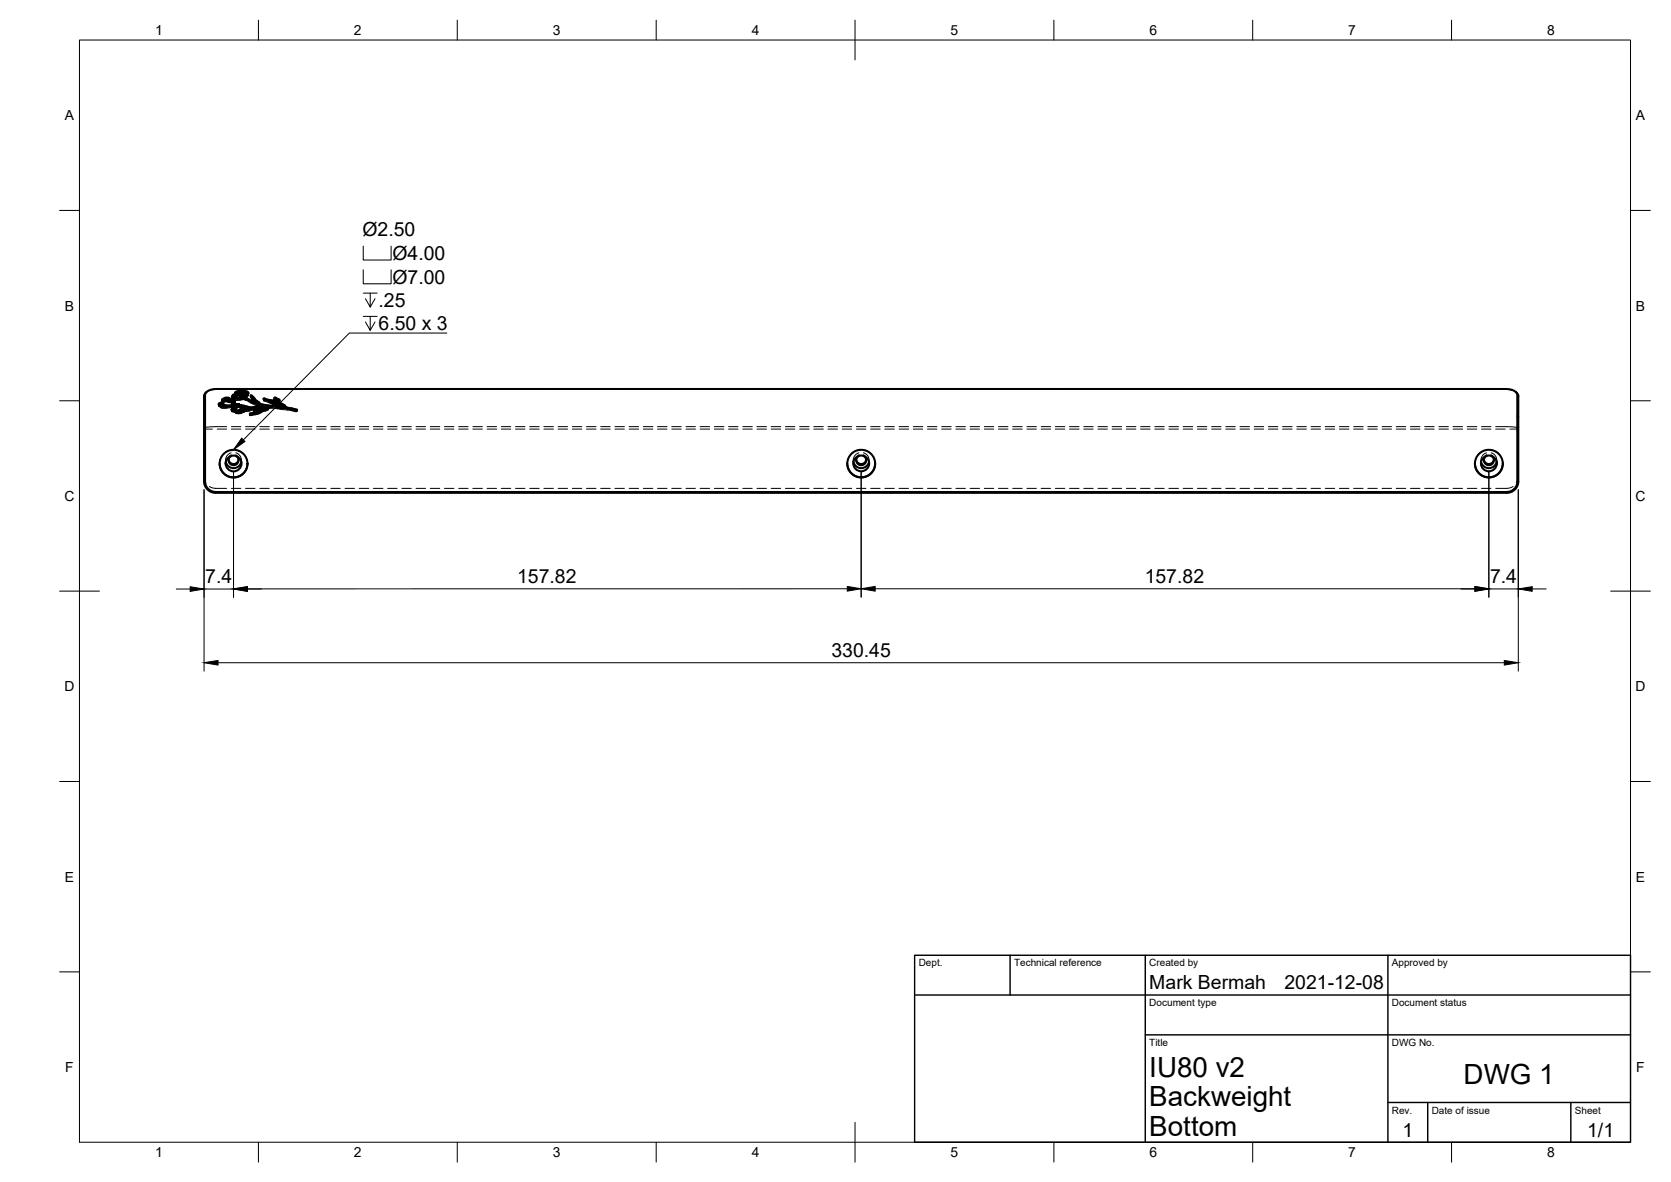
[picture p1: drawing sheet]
<svg xmlns="http://www.w3.org/2000/svg" width="420mm" height="297mm" viewBox="0 0 420 297" stroke-linecap="round" stroke-linejoin="round" font-family="sans-serif">
<!-- layer: Visible -->
<g fill="none" stroke="#000" stroke-width=".51">
<path d="M51.3 99.5h.1M51.9 98.5l-.6 .9v21.6a2.9 2.9 0 0 0 2.9 2.9M58.3 99.7l.2 .3M58.5 99.6v.4M58.5 100l.2 .2 1.6-.1a2.35 2.35 0 0 1 2.3 .5M58.5 99.7l-.1 .2M59 99.2h-.4l-.3 .5M59 99.2v.1M59 100v.2M59.1 99.8l-.1 .2 1.1 .2M59.1 99.7v.1M59.4 98.8l-.1 .1"/>
<path d="M59.4 98.7v.2M59.6 99v.3M60.3 98.4v-.2l-1 .3-.2 .4 .5 .1a.35 .35 0 0 1-.6 .1M60.4 99.3l.7 .5M60.4 99.2h.1M60.6 98.7v.2M60.7 98.1l-.4 .1M60.7 98.2l.2-.1 1.4 .4 .2 .3-.4 .6M60.8 98.6l-.1 .2 .8 .4-.2 .4 .2 .3 2 1M60.8 98.6l.4 .1M61.1 99.8l-.8 .3M61.1 99.8v.2"/>
<path d="M61.2 98.7l.3 .1a.33 .33 0 0 1 .4 .1 .33 .33 0 0 1-.1 .4l-.1 .1M61.3 99.8l-.2 .1M61.3 99.6v.4M61.4 99.3v.1M62.1 99.2l.1 .1M62.1 99v.4M62.1 99.4l-.4 .2M62.2 98.9l-1.3-.4a.28 .28 0 0 0-.4 0 .28 .28 0 0 0-.1 .3l.7 .3a.23 .23 0 0 1 .1 .4 .23 .23 0 0 1-.4-.1l-.3-.2v.1M62.2 98.9v.4M62.3 98.8l-.1 .1M62.3 98.7v.5v-.5l-.3-.2-1.3-.3-1.2 .3a.26 .26 0 0 0 0 .4 .26 .26 0 0 0 .4 0l.3 .2-1 .2a.34 .34 0 0 0-.6 0 .34 .34 0 0 0 .2 .6l.3-.2M62.3 98.9l.1 .1"/>
<path d="M63.1 99.4l2.1 1.8v.3l5.9 .7M63.1 99.4l.9 1.1 .8 .6M381.1 98.5l.7 1M381.8 99.5h.1M381.8 99.5v21.5M55 101.7l.8 .4M55.2 101.6v.2M55.2 116.5a3.5 3.5 0 0 0 3.5 3.5 3.5 3.5 0 0 0 3.5-3.5M55.6 101.2l-.5 .2v.3l-.1-.1 .1-.2M55.7 102l-.1-.1a.26 .26 0 0 1-.3-.3 .26 .26 0 0 1 .4-.1l.2 .3h.6l.4 .3M55.7 102v.1M55.7 102h.1"/>
<path d="M55.7 101.2v.3M55.8 102.1h1M55.8 101.6v.1M55.8 100.8l-.2 .6M55.8 100.8v.2M55.9 100.7v.3M56.1 100.7l-.2 .2M56.1 100.5v.3v-.3l.2 .2M56.1 101.6v.2M56.1 101.6l.2 .1M56.3 101.7l.5 .1M56.3 101.7v.1"/>
<path d="M56.3 100.5l.6-.1 .5 .2M56.5 100.5v.1M56.8 116.1a2 2 0 0 0 1.9 1.6 2 2 0 0 0 2-1.6M56.9 102l-1.1 .1M57.1 100.5v.1M57.1 100.2v.2l.9-.1 .8 .4M57.1 100.6l.8 .1a.43 .43 0 0 1 .5 0 .43 .43 0 0 1 .1 .5M57.1 100.6h-.6l-.5 .3-.3 .3 .4 .4M57.2 100l.1 .1-.2 .2M57.2 100l-1.1 .5M57.3 100.4h.1M57.3 100.1v.3"/>
<path d="M57.4 100.7l1 .2v.5M57.5 115.5a1.26 1.26 0 0 0 1.2 1.1 1.26 1.26 0 0 0 1.3-1.1M57.5 100.2l-.1-.2h-.7a.9 .9 0 0 0-.9 .8M58.1 114.6a1.24 1.24 0 0 0-.3 1.9 1.24 1.24 0 0 0 1.9 0 1.24 1.24 0 0 0-.3-1.9M58.2 101.8v.2M58.3 100.3l-.8-.1v.2M58.3 100.3v.1M58.3 100.3l.5 .2M58.4 101.3v-.3v.3l.4 .3-.3 .3M58.4 101.2l.1 .1M58.5 103.1l-.3-.2 .2-.2 .1 .4 .9 .2v.2M58.5 102.9l.1 .1"/>
<path d="M58.5 101.8h-1.7v.2M58.5 101.2l.3 .2M58.5 101.2v.2M58.6 102.4l.2 .2-.1 .2M58.6 103.1l1.1 .1M58.7 102.7h-.2M58.7 100.6l.1-.1 .3 .2-.2 .7M58.8 101.6v.3M58.8 100.7v.9zM58.8 100.9l.2 .1M58.8 102.6v.2M58.9 101.4l.7 .1"/>
<path d="M58.9 101.4v.4M59 101.8l-2.2 .3M59 101.8h.2l-.7 .4v.2M59 100.1l-.1 .1M59 102.1l-.3 .2M59.2 102.6v.1M59.2 101.9h.2M59.2 101.8v.3M59.2 102.7l-.7 .2M59.3 102.6v.1M59.3 102.6h.1M59.3 102.6l-.1 .1"/>
<path d="M59.4 103.4v.1M59.5 102.3h.1l-.3 .3M59.5 102.3l-.4 .2-.4-.2v.2M59.6 101.5v.3M59.6 101.5h.3M59.8 103.4v.1M59.9 103.1l-.2 .1v.3M59.9 101.9l.1-.4 1.3 .6M60 102h.1M60.1 102l-.6-.2-.4 .4M60.1 102l.8 .5 .3 .4M60.2 103.4l-.3 .2"/>
<path d="M60.2 103.1h.2M60.2 103l-.3 .1M60.3 102.2h.2M60.4 100h-.3M60.4 103.1h.1M60.4 103.1l-.5 .3M60.5 102.2h.1M60.5 101.9v.4v-.2l.9 .6M60.6 102.1h-.1M60.6 102.1h.1M60.6 102.1l.8 .1M61.2 102.8l-.2 .1 .3 .1-.1 .1"/>
<path d="M61.2 102.8h.1M61.2 103.1l-.9 .3M61.4 103.1l-.1 .1M61.4 102.7l.1 .4-.9 .4h-1.2M61.4 102.2l.2 .1M61.5 102.7h.1M61.6 102.4h.3l-.3 .3v.4M61.9 102.4v.5l-.4 .2M61.9 102.8v.1M62 102.6l-.1 .2M62 102.6h-.1M62 102.6l.1-.2 1.1 .1-1.3 .3"/>
<path d="M62.6 102.7v.2M62.6 100.6l.6 .3M62.7 102.9l1.1-.3h.2v.4M62.7 102.9h-.8M63.1 100.9l.6 .2M63.2 102.5v.2M63.4 100.4v-.3l.5 .8M63.4 100.1l.3 1M63.5 100.9v.1M63.7 101l-.2 .1M63.7 101.1l2 .6M63.7 101.1h.1"/>
<path d="M63.9 100.4l.1 .1M64 100.9l.9 .5M64 102.6a.24 .24 0 0 0-.2 .4 .24 .24 0 0 0 .4 0l.6-.2M64.6 103.7l-.8 .2M64.8 103.6l-.1 .1M64.8 101.1l.1 .1M64.9 101.5v-.3v.4M64.9 101.4l.2 .1M65.7 101.7l.3 .1M66 101.8l-2.5 .6-3-.5 1.2 .2-.4-.1M66 101.8v.1M66.1 102.6v.1"/>
<path d="M66.2 102.6l-.2-.1-1.6 .1-.4 .3 .9-.2-.1 .1M66.2 102.5l-.1 .1M66.3 100.3l2.3 .4 1.2 .4M66.4 100.2v.1M66.4 100.1l.2 .1M66.5 100.2h-.2M66.6 100.4l4.3 1.7 .2 .4v-.4M66.8 102.5v.1M66.8 102.5h.2M66.9 102.4l-.1 .1M66.9 102.6l.3-.1v.2M67.1 102.8l-.1-.2h-.8l-2.4 1.1"/>
<path d="M67.1 102.6l-1.3 .4-1 .7M67.2 102.3l-.3 .1M67.3 102.5h.2M67.4 102.6h.1M67.5 102.6l-1.3 .4a7.7 7.7 0 0 1-3.4 1l3.3-1.4M67.5 100.7l3.9 1.4M67.5 100.6l1 .2 1.3 .4M67.7 102l-2-.1-1.5 .4-.2 .1v.2M67.7 102l.2 .1M67.7 102.2l-3.7 .2v.2M67.9 102.1v.1M67.9 102.1h-.2"/>
<path d="M67.9 102v.1M69.2 100.3v.5M69.2 100.4h-.2M69.7 101v-.1l.5 .3M69.7 101l.2 .2M69.7 100.4l-.5-.2 .1 .4 .4 .3M69.7 100.3l.4 .5M69.8 101.2l.9 .3M69.8 101.1v.1M69.8 101.1l.1 .1M69.9 101.2v.1M70 100.7l.2 .1"/>
<path d="M70 100.7h.1M70.1 100.8h.1M70.2 101.1l.6 .3M70.2 101.2v.2M70.3 100.6l-.1-.2-.9-.5-.3 .1a.78 .78 0 0 0 .7 1M70.3 100.6l-.1 .2M70.7 101.5l.6 .4M70.8 101.4v.2M70.8 101.4l.7 .4M71.3 102l.1 .5M71.4 102.2h.1M71.5 101.8l.3 .5 2.9 .7-5.9-.9-1.6 .2"/>
<path d="M71.5 102.2l.2 .3v-.2M71.8 102.2h.1M213 116.5a3.5 3.5 0 0 0 3.5 3.4 3.5 3.5 0 0 0 3.5-3.4M214.6 116.1a2 2 0 0 0 1.9 1.6 2 2 0 0 0 2-1.6M215.3 115.5a1.26 1.26 0 0 0 1.2 1.1 1.26 1.26 0 0 0 1.3-1.1M216.1 114.5a1.24 1.24 0 0 0-.5 1.9 1.24 1.24 0 0 0 1.9 0 1.24 1.24 0 0 0-.5-1.9M370.9 116.5a3.5 3.5 0 0 0 3.5 3.4 3.5 3.5 0 0 0 3.5-3.4M372.4 116.1a2 2 0 0 0 2 1.6 2 2 0 0 0 1.9-1.6M373.1 115.5a1.26 1.26 0 0 0 1.3 1.1 1.26 1.26 0 0 0 1.2-1.1M373.9 114.5a1.24 1.24 0 0 0-.5 1.9 1.24 1.24 0 0 0 1.9 0 1.24 1.24 0 0 0-.5-1.9M54.2 123.6a2.65 2.65 0 0 1-2.6-2.6v-21.8l.3-.6 .6-.5 1.7-.3h324.7l1.7 .3 .6 .5 .3 .6v21.8a2.6 2.6 0 0 1-2.6 2.6h-324.7M381.8 121a2.9 2.9 0 0 1-2.9 2.9h-324.7"/>
<circle cx="58.7" cy="116.5" r="1.99"/>
<circle cx="58.7" cy="116.5" r="3.5"/>
<circle cx="216.6" cy="116.5" r="1.99"/>
<circle cx="216.6" cy="116.5" r="3.5"/>
<circle cx="374.4" cy="116.5" r="1.99"/>
<circle cx="374.4" cy="116.5" r="3.5"/>
</g>
<!-- layer: Hidden -->
<g fill="none" stroke="#000" stroke-width=".25">
<path d="M57 97.9h-3.6l-1 .3-.7 .5M58.2 97.9h2.4M58.4 99.9l-.1 .2v-.4v.6l.2 .1v-.3M59 99.6l-.5 .1M59.1 99.8l-.1 .7h1.1M59.1 99.8v.4M59.1 98.8v.4M59.1 99.7v.5M59.3 98.9l-.2 .4 .5 .2v-.4v.5h-.6v-.3M59.4 98.9v.3M59.9 98.9l-.4 .1a.3 .3 0 0 0 0 .4 .3 .3 0 0 0 .4 0l.3 .1M60 98.4v.5h-.1v-.5"/>
<path d="M60 98.9l.8-.2 1.2 .2 .3 .3M60.1 99.5h.1M60.1 99.5l-.9 .3a.34 .34 0 0 0-.6-.1 .34 .34 0 0 0 .2 .6l.1-.1M60.2 99.1v.4M60.3 98.4v.2l.4-.1M60.3 98.6l-.9 .2M60.3 98.7v.5M60.4 99.3l.1 .3M60.5 99.3l.1 .5 .5 .1M60.6 99.4v.5l-.3-.2v-.5l.1 .4M60.6 99.9l.5 .3M60.6 98.9v.2"/>
<path d="M60.7 98.2v.3l1.6 .4M60.7 98.6l-.1 .6 1 .4-.3 .4 .1 .3 2.1 1.1M61.1 100v.3M61.4 99.4v.3M61.6 99.2v.5M61.6 99.5v.4M61.7 99.9v.1M61.7 97.9h2.4M61.9 98.8v.4l-1.2-.2M61.9 99.2l.2 .3-.4 .4v-.3M62.1 99.2l-1.1-.3-.7 .2 1 .5v.2M62.1 99.4v.1"/>
<path d="M62.2 99.3h.1M62.3 99.2l-.1 .1M62.3 99.2h.1M62.4 99l-.1 .6-.6 .4M62.5 98.8v.4M63 99.4v.5M65.3 97.9h2.4M68.9 97.9h2.4M72.5 97.9h2.3M76 97.9h2.4M79.6 97.9h2.4M83.2 97.9h2.4"/>
<path d="M86.8 97.9h2.3M90.3 97.9h2.4M93.9 97.9h2.4M97.5 97.9h2.3M101 97.9h2.4M104.6 97.9h2.4M108.2 97.9h2.4M111.8 97.9h2.3M115.3 97.9h2.4M118.9 97.9h2.4M122.5 97.9h2.4M126 97.9h2.4"/>
<path d="M129.6 97.9h2.4M133.2 97.9h2.4M136.8 97.9h2.3M140.3 97.9h2.4M143.9 97.9h2.4M147.5 97.9h2.4M151 97.9h2.4M154.6 97.9h2.4M158.2 97.9h2.4M161.8 97.9h2.3M165.3 97.9h2.4M168.9 97.9h2.4"/>
<path d="M172.5 97.9h2.4M176 97.9h2.4M179.6 97.9h2.4M183.2 97.9h2.4M186.8 97.9h2.3M190.3 97.9h2.4M193.9 97.9h2.4M197.5 97.9h2.4M201.1 97.9h2.3M204.6 97.9h2.4M208.2 97.9h2.4M211.8 97.9h2.3"/>
<path d="M215.3 97.9h2.4M218.9 97.9h2.4M222.5 97.9h2.4M226.1 97.9h2.4M229.6 97.9h2.4M233.2 97.9h2.4M236.8 97.9h2.4M240.3 97.9h2.4M243.9 97.9h2.4M247.5 97.9h2.4M251.1 97.9h2.3M254.6 97.9h2.4"/>
<path d="M258.2 97.9h2.4M261.8 97.9h2.4M265.3 97.9h2.4M268.9 97.9h2.4M272.5 97.9h2.4M276.1 97.9h2.3M279.6 97.9h2.4M283.2 97.9h2.4M286.8 97.9h2.4M290.4 97.9h2.3M293.9 97.9h2.4M297.5 97.9h2.4"/>
<path d="M301.1 97.9h2.3M304.7 97.9h2.3M308.2 97.9h2.4M311.8 97.9h2.4M315.4 97.9h2.3M318.9 97.9h2.4M322.5 97.9h2.4M326.1 97.9h2.4M329.6 97.9h2.4M333.2 97.9h2.4M336.8 97.9h2.4M340.4 97.9h2.4"/>
<path d="M343.9 97.9h2.4M347.5 97.9h2.4M351.1 97.9h2.4M354.6 97.9h2.4M358.2 97.9h2.4M361.8 97.9h2.4M365.4 97.9h2.3M368.9 97.9h2.4M372.5 97.9h2.4M376.1 97.9h3.5l1 .3 .7 .5M51.3 119.9l.5 1.5M51.3 107.8h2.1"/>
<path d="M54.6 107.8h2.4M54.9 101.6v.4M55.2 101.8v.2M55.2 101.8v.4l-.3-.2 .2-.1M55.5 115.2l-.3 1.3M55.6 101.6l-.5 .3v-.2M55.7 102.1l.1 .4M55.7 101.5v.2M55.8 101.1v.7l.3 .2M55.8 101.1v.5M55.8 102.1l1.1 .4v-.4M55.8 102l-.3-.2-.3 .2 .5 .4"/>
<path d="M55.8 101.6v.5M55.8 102.1v.4h1.1M55.8 100.5v.5M55.8 100.6v.4l.1-.1M55.8 101v.3zM55.8 101.3l-.2 .3v-.2M55.9 101v.1M56 100.9l-.2 1.2M56.1 101.8v.3M56.1 100.4v.6h.2M56.1 102l.2 .1M56.2 101.5v.4"/>
<path d="M56.3 100.7v.3l.2-.1M56.3 101.8v.3l.5 .2M56.5 100.9h.6M56.5 100.6v.3M56.7 115.7v.8M56.8 102l.2 .3h1.2M56.8 102.1v.5h-.4l-.8-.1-.4-.3M56.9 100v.5l-.8 .3M57 107.2l-4.1 .1-1.6 .3M57 100.4v.4M57.1 102.1v.4l-.3 .1M57.1 100.6v.3l.3 .1"/>
<path d="M57.2 100v.5h-.3M57.2 100.5l.1 .1-.3 .1 .1 .2 .8-.2 .9 .4M57.3 100.4h-.5l-.7 .3M57.3 100.4v.1M57.4 101.1l.7 .1M57.4 100.4h.1M57.4 100.4l.2 .1M57.5 115.4v.3M57.5 100.4v.2l.8 .1M57.6 100.5l-.1 .1M57.6 100v.5M58.1 114.6l.6-.2 .6 .2"/>
<path d="M58.1 100.8v.4h.2v-.4M58.1 113.8a1.99 1.99 0 0 0-1.4 2.3M58.1 113.1l-1.1 .4-.9 .7M58.1 114.3l-.5 .6-.1 .6M58.2 107.2h2.4M58.2 107.8h2.4M58.2 102.9v.5M58.2 102v.3h.3v.4M58.3 101.2l.1 .1M58.3 100.4v.3l.4 .2M58.4 101.2v.4M58.4 103v.5l-.2-.2"/>
<path d="M58.4 101.4l.1 .4a.25 .25 0 0 1 .3 .2 .25 .25 0 0 1-.3 .3v-.4M58.4 103l.1 .4 .8-.3M58.4 101.2l-.9-.1-.1-.4v.4l-.8-.1-.6 .3M58.5 103.5l.9 .4M58.5 102.8v.4l.2-.1M58.5 103.2l-.3 .1M58.5 102.4v.4l.2-.2a.36 .36 0 0 0 .4-.4l-2 .3M58.5 101.3l.1 .1M58.5 101.4v.2M58.6 101.4v.3l.2 .1M58.6 103.1v.3l1.1 .2M58.6 103.4l-.1-.3-.1 .4"/>
<path d="M58.6 101v.4M58.6 100.1v.4l-.1-.1M58.7 100.6l.1 .3M58.7 102.5v.6l.1-.1M58.8 101.6v.2zM58.8 102.5v.5l-.3-.2M58.8 102.2l-.1 .5v-.4M58.8 101.9v.2M58.8 102.8v.2M58.9 101.8l.3 .1M58.9 101.8h.1M59 100.2v.2"/>
<path d="M59 101l.1 .2M59.1 100.1h-.1M59.1 101.2l-.2 .6M59.1 100.7v.5M59.2 102.7v.3M59.2 102.1v.1M59.3 102.7v.4M59.3 113.8a1.98 1.98 0 0 1 1.4 2.3M59.3 114.3l.5 .6 .1 .6M59.3 113.1l1.2 .4 .8 .7M59.3 102v.5l-.5 .2M59.3 102.4l.4-.1 .4 .2 1.1 .7v-.3"/>
<path d="M59.3 102.6v.5M59.3 103.4v.5M59.4 101.9h.2M59.4 103.5v.3M59.5 102.3l.1 .4M59.5 102.7l-.4 .2-.4-.2M59.6 102.3v.4l-.3 .4M59.6 101.8l.4 .2M59.7 103.5l.2 .1M59.8 103.5v.3M59.8 103.4l.1 .5M59.9 103.6l.5-.1v-.4l-.1 .5"/>
<path d="M60 115.4v.3M60.1 103.2v.5l-.3 .1M60.1 100.2v.3h.2M60.1 102l.2 .2M60.3 103.2v.4l-.2 .1M60.3 100.1v.4l.8-.3M60.5 102.2l.8 .2M60.5 102.1v.5v-.3v.3l.8 .4M60.6 102.1v.4zM60.7 115.7v.8M60.9 100v.5h-.3h-2M61 103.3l.3 .2-1.1 .4h-.3v-.3"/>
<path d="M61 102.8v.5M61.2 103.2l-.2 .1M61.2 103.2h.1M61.3 102.1v.3l.4 .1M61.3 103.2v.2M61.4 100v.5h-.5M61.4 102.2v.5l-.9-.2M61.4 103.1v.1M61.4 103.1l.2 .1M61.5 102.1v.4l-1-.1 1.4 .2M61.5 103.1v.5l-.8 .3h-1.3M61.6 102.4v.4l-.2-.1"/>
<path d="M61.6 102.8h.3M61.6 103l-.1 .6M61.7 102.1v.4h-.2M61.7 102.1v.4M61.7 107.2h2.4M61.7 107.8h2.4M61.8 100.2v.4l-.4-.1M61.8 102.9l-.1 .2h-.1M61.9 102.9v.4l.7-.1M62 115.2l.2 1.3M62 102.5v.5M62 102.6h.1"/>
<path d="M62 102.8l-.1 .5M62 102.7v.4M62.6 102.4v.4l.5 .1v-.4M62.6 102.9v.3l.6-.2-.1-.1M62.6 102.8l-.6 .2M62.6 100.6v.4l-.8-.4M62.7 102.9v.4l-1.1 .2M63.1 100.9v.4l-.5-.3M63.1 101.3l2.3 .8h.3v-.4M63.2 102.7v.2M63.3 100.2l.1 .3M63.4 100.4l.3 1-.4-.8"/>
<path d="M63.5 101v.4M63.5 101.1v.3h.2M63.7 102.9v.4M63.7 101.1l1.2 .7M63.8 103.9v.3l.8-.1M63.8 100.3v.5l-.8-1h.3l.6 .6M63.8 100.8l1 .7 .1 .3v-.3M63.9 103.7l-.1 .5M64 100.5l.9 .9M64 102.8v.3l-.5-.1-.8 .3M64 103v.3M64 103.6l-.1 .5"/>
<path d="M64.6 103.7v.4l.2-.1M64.8 103.7v.3M64.8 102.8v.5l-.7 .1a.23 .23 0 0 1-.4-.1 .23 .23 0 0 1 .3-.2M64.9 101.6v.1M64.9 103.2v-.4l-.1 .5M65 103.2v.4l-1 .5M65.1 101.9v-.3l.1 .4 5.9 .7M65.3 101.3v.4M65.3 107.2h2.4M65.3 107.8h2.4M65.7 101.9v.4l-1.7 .6M66 101.9v.3l-.3-.1"/>
<path d="M66 102.2l-2.5 .6-1.5-.2M66.1 102.7l.1 .3M66.1 103l-3.3 1.4v-.4M66.2 102.6v.4l-1.9 .1-.3 .2 .9-.1M66.3 100.3v.4v-.4v.3h.1M66.4 100.3v.3h.2M66.5 101.9v.4h-.8M66.5 102.3l1.4 .2M66.6 100.8l3.3 1.5 1.5 .3M66.6 100.4v.4l-.3-.1M66.6 100.4v.2l2 .5 1.2 .5M66.8 102.6l.1 .3"/>
<path d="M66.9 102.4l-.1 .5M66.9 102.6v.3h.3M67 102.6v.4l-.8 .1-1.2 .5M67.1 102.8l-.1 .2M67.1 103.1l-2.3 .9M67.2 102.3v.5l-.3 .1M67.2 102.7v.2h.2M67.4 102.6l.1 .4M67.5 103l-1.3 .4a7 7 0 0 1-3.4 1M67.5 102.5v.5M67.5 100.7v.4l3.6 1.4M67.5 101l1.2 .2 2.2 .9 .4 .3v-.5"/>
<path d="M67.5 100.6v.5M67.7 102.6l-2.9 .3h-.8v-.3v.3M67.7 102.2v.4l.2-.1M67.9 102.2v.3M68.2 102.1v.5l-1 .2M68.4 102.6l6.3 .8M68.4 102.1v.5h-.2M68.9 107.2h2.4M68.9 107.8h2.4M69 100.3v.4M69 100.4a.87 .87 0 0 0 .8 1.1l.1 .1M69.2 100.8l.5 .5"/>
<path d="M69.2 100.2v.5M69.2 100.4l.8 .3M69.7 101v.3l.5 .3M69.7 100.4v.4l-.5-.2M69.8 101.2l.1 .4M69.9 101.3v.3M70 100.7v.4l-.3-.3M70 100.7l.1 .5v-.4M70.2 100.8l-.1 .4M70.2 101.4v.2l.6 .3M70.2 100.8l.1 .2M70.3 100.8l-.1 .5"/>
<path d="M70.3 101v.2M70.3 100.6v.4M70.8 101.6v.3l.6 .3M71.4 102l-.1 .4M71.4 102.5h.1M71.7 102.5l.1 .1M71.7 102.6v-.4v.6l3 .6M71.8 102.2l-.1 .5M72.5 107.2h2.3M72.5 107.8h2.3M74.7 103v.4M76 107.2h2.4"/>
<path d="M76 107.8h2.4M79.6 107.2h2.4M79.6 107.8h2.4M83.2 107.2h2.4M83.2 107.8h2.4M86.8 107.2h2.3M86.8 107.8h2.3M90.3 107.2h2.4M90.3 107.8h2.4M93.9 107.2h2.4M93.9 107.8h2.4M97.5 107.2h2.3"/>
<path d="M97.5 107.8h2.3M101 107.2h2.4M101 107.8h2.4M104.6 107.2h2.4M104.6 107.8h2.4M108.2 107.2h2.4M108.2 107.8h2.4M111.8 107.2h2.3M111.8 107.8h2.3M115.3 107.2h2.4M115.3 107.8h2.4M118.9 107.2h2.4"/>
<path d="M118.9 107.8h2.4M122.5 107.2h2.4M122.5 107.8h2.4M126 107.2h2.4M126 107.8h2.4M129.6 107.2h2.4M129.6 107.8h2.4M133.2 107.2h2.4M133.2 107.8h2.4M136.8 107.2h2.3M136.8 107.8h2.3M140.3 107.2h2.4"/>
<path d="M140.3 107.8h2.4M143.9 107.2h2.4M143.9 107.8h2.4M147.5 107.2h2.4M147.5 107.8h2.4M151 107.2h2.4M151 107.8h2.4M154.6 107.2h2.4M154.6 107.8h2.4M158.2 107.2h2.4M158.2 107.8h2.4M161.8 107.2h2.3"/>
<path d="M161.8 107.8h2.3M165.3 107.2h2.4M165.3 107.8h2.4M168.9 107.2h2.4M168.9 107.8h2.4M172.5 107.2h2.4M172.5 107.8h2.4M176 107.2h2.4M176 107.8h2.4M179.6 107.2h2.4M179.6 107.8h2.4M183.2 107.2h2.4"/>
<path d="M183.2 107.8h2.4M186.8 107.2h2.3M186.8 107.8h2.3M190.3 107.2h2.4M190.3 107.8h2.4M193.9 107.2h2.4M193.9 107.8h2.4M197.5 107.2h2.4M197.5 107.8h2.4M201.1 107.2h2.3M201.1 107.8h2.3M204.6 107.2h2.4"/>
<path d="M204.6 107.8h2.4M208.2 107.2h2.4M208.2 107.8h2.4M211.8 107.2h2.3M211.8 107.8h2.3M213.3 115.2l-.3 1.3M214.5 115.7v.8M215.3 115.4v.3M215.3 107.2h2.4M215.3 107.8h2.4M215.9 113.8a1.96 1.96 0 0 0-1.3 2.3M215.9 113.1l-1.1 .4-.9 .7"/>
<path d="M216 114.3l-.5 .3-.2 .9M216.1 114.5h.9M217.1 113.8a1.99 1.99 0 0 1 1.4 2.3M217.1 114.3l.5 .3 .2 .9M217.1 113.1l1.2 .4 .9 .7M217.8 115.4v.3M218.5 115.7v.8M218.9 107.2h2.4M218.9 107.8h2.4M219.8 115.2l.2 1.3M222.5 107.2h2.4M222.5 107.8h2.4"/>
<path d="M226.1 107.2h2.4M226.1 107.8h2.4M229.6 107.2h2.4M229.6 107.8h2.4M233.2 107.2h2.4M233.2 107.8h2.4M236.8 107.2h2.4M236.8 107.8h2.4M240.3 107.2h2.4M240.3 107.8h2.4M243.9 107.2h2.4M243.9 107.8h2.4"/>
<path d="M247.5 107.2h2.4M247.5 107.8h2.4M251.1 107.2h2.3M251.1 107.8h2.3M254.6 107.2h2.4M254.6 107.8h2.4M258.2 107.2h2.4M258.2 107.8h2.4M261.8 107.2h2.4M261.8 107.8h2.4M265.3 107.2h2.4M265.3 107.8h2.4"/>
<path d="M268.9 107.2h2.4M268.9 107.8h2.4M272.5 107.2h2.4M272.5 107.8h2.4M276.1 107.2h2.3M276.1 107.8h2.3M279.6 107.2h2.4M279.6 107.8h2.4M283.2 107.2h2.4M283.2 107.8h2.4M286.8 107.2h2.4M286.8 107.8h2.4"/>
<path d="M290.4 107.2h2.3M290.4 107.8h2.3M293.9 107.2h2.4M293.9 107.8h2.4M297.5 107.2h2.4M297.5 107.8h2.4M301.1 107.2h2.3M301.1 107.8h2.3M304.7 107.2h2.3M304.7 107.8h2.3M308.2 107.2h2.4M308.2 107.8h2.4"/>
<path d="M311.8 107.2h2.4M311.8 107.8h2.4M315.4 107.2h2.3M315.4 107.8h2.3M318.9 107.2h2.4M318.9 107.8h2.4M322.5 107.2h2.4M322.5 107.8h2.4M326.1 107.2h2.4M326.1 107.8h2.4M329.6 107.2h2.4M329.6 107.8h2.4"/>
<path d="M333.2 107.2h2.4M333.2 107.8h2.4M336.8 107.2h2.4M336.8 107.8h2.4M340.4 107.2h2.4M340.4 107.8h2.4M343.9 107.2h2.4M343.9 107.8h2.4M347.5 107.2h2.4M347.5 107.8h2.4M351.1 107.2h2.4M351.1 107.8h2.4"/>
<path d="M354.6 107.2h2.4M354.6 107.8h2.4M358.2 107.2h2.4M358.2 107.8h2.4M361.8 107.2h2.4M361.8 107.8h2.4M365.4 107.2h2.3M365.4 107.8h2.3M368.9 107.2h2.4M368.9 107.8h2.4M371.1 115.2l-.2 1.3M372.4 115.7v.8"/>
<path d="M372.5 107.2h2.4M372.5 107.8h2.4M373.1 115.4v.3M373.8 113.8a1.97 1.97 0 0 0-1.4 2.3M373.8 113.1l-1.2 .4-.9 .7M373.8 114.3l-.6 .6-.1 .6M373.9 114.5h.9M374.9 114.3l.6 .6 .1 .6M374.9 113.8a2 2 0 0 1 1.4 2.3M375 113.1l1.1 .4 .9 .7M375.6 115.4v.3M376.1 107.2l4 .1 1.7 .3"/>
<path d="M376.1 107.8h2.4M376.4 115.7v.8M377.6 115.2l.3 1.3M379.6 107.8h2.2M381.8 119.9l-.5 1.5M52.6 122.3l1.2 .4h3.2M58.2 122.7h2.4M61.7 122.7h2.4M65.3 122.7h2.4M68.9 122.7h2.4M72.5 122.7h2.3M76 122.7h2.4"/>
<path d="M79.6 122.7h2.4M83.2 122.7h2.4M86.8 122.7h2.3M90.3 122.7h2.4M93.9 122.7h2.4M97.5 122.7h2.3M101 122.7h2.4M104.6 122.7h2.4M108.2 122.7h2.4M111.8 122.7h2.3M115.3 122.7h2.4M118.9 122.7h2.4"/>
<path d="M122.5 122.7h2.4M126 122.7h2.4M129.6 122.7h2.4M133.2 122.7h2.4M136.8 122.7h2.3M140.3 122.7h2.4M143.9 122.7h2.4M147.5 122.7h2.4M151 122.7h2.4M154.6 122.7h2.4M158.2 122.7h2.4M161.8 122.7h2.3"/>
<path d="M165.3 122.7h2.4M168.9 122.7h2.4M172.5 122.7h2.4M176 122.7h2.4M179.6 122.7h2.4M183.2 122.7h2.4M186.8 122.7h2.3M190.3 122.7h2.4M193.9 122.7h2.4M197.5 122.7h2.4M201.1 122.7h2.3M204.6 122.7h2.4"/>
<path d="M208.2 122.7h2.4M211.8 122.7h2.3M215.3 122.7h2.4M218.9 122.7h2.4M222.5 122.7h2.4M226.1 122.7h2.4M229.6 122.7h2.4M233.2 122.7h2.4M236.8 122.7h2.4M240.3 122.7h2.4M243.9 122.7h2.4M247.5 122.7h2.4"/>
<path d="M251.1 122.7h2.3M254.6 122.7h2.4M258.2 122.7h2.4M261.8 122.7h2.4M265.3 122.7h2.4M268.9 122.7h2.4M272.5 122.7h2.4M276.1 122.7h2.3M279.6 122.7h2.4M283.2 122.7h2.4M286.8 122.7h2.4M290.4 122.7h2.3"/>
<path d="M293.9 122.7h2.4M297.5 122.7h2.4M301.1 122.7h2.3M304.7 122.7h2.3M308.2 122.7h2.4M311.8 122.7h2.4M315.4 122.7h2.3M318.9 122.7h2.4M322.5 122.7h2.4M326.1 122.7h2.4M329.6 122.7h2.4M333.2 122.7h2.4"/>
<path d="M336.8 122.7h2.4M340.4 122.7h2.4M343.9 122.7h2.4M347.5 122.7h2.4M351.1 122.7h2.4M354.6 122.7h2.4M358.2 122.7h2.4M361.8 122.7h2.4M365.4 122.7h2.3M368.9 122.7h2.4M372.5 122.7h2.4M380.4 122.3l-1.1 .4h-3.2"/>
</g>
<!-- layer: Visible -->
<g fill="#000" stroke="#000" stroke-width=".25">
<circle cx="58.8" cy="101.1" r=".24"/>
<circle cx="64" cy="102.4" r=".24"/>
</g>
<!-- layer: Hidden -->
<g fill="#000" stroke="#000" stroke-width=".25">
<circle cx="61.3" cy="100" r=".11"/>
<circle cx="61.3" cy="99.8" r=".11"/>
<circle cx="55.8" cy="101.6" r=".11"/>
<circle cx="58.4" cy="101.3" r=".11"/>
<circle cx="60.1" cy="102" r=".11"/>
<circle cx="64" cy="102.9" r=".11"/>
</g>
<!-- layer: Border -->
<g fill="none" stroke="#000" stroke-width=".25">
<path d="M20 10.1h390v276.9h-390zM65 5.1v5M115 5.1v5M165 5.1v5M215 5.1v10M265 5.1v5M315 5.1v5M365 5.1v5M15 52.9h5M410 52.9h5M15 100.7h5M410 100.7h5"/>
<path d="M15 148.6h10M405 148.6h10M15 196.4h5M410 196.4h5M15 244.2h5M410 244.2h5M65 287v5M115 287v5M165 287v5M215 282.1v9.9M265 287v5M315 287v5"/>
<path d="M365 287v5"/>
</g>
<!-- layer: TitleBlock -->
<path d="M230 240.1h180v46.9h-180zM230 250h180M254 240.1v9.9M288 240.1v46.9M349 240.1v46.9M288 260.1h122M349 277.1h61M359 277.1v9.9M395 277.1v9.9" fill="none" stroke="#000" stroke-width=".36"/>
<!-- layer: Dimensions -->
<g fill="none" stroke="#000" stroke-width=".25">
<path d="M58.7 118.6v31.5M216.5 118.6v31.5M374.4 118.6v31.5M51.3 123.1v45.6M381.8 123.1v45.6M44.3 148h3.5M51.3 148h7.4M62.2 148h3.5M213 148h-150.8M220 148h150.9M374.4 148h7.4M385.3 148h3.5"/>
<path d="M54.8 166.5h323.4"/>
</g>
<path d="M47.8 147.5l3.5 .5-3.5 .6zM58.7 148l3.5-.5v1.1zM58.7 148l3.5-.6v1.2zM213 147.4l3.5 .6-3.5 .6zM216.5 148l3.5-.6v1.2zM370.9 147.4l3.5 .6-3.5 .6zM381.8 148l3.5-.6v1.2zM51.3 166.5l3.5-.5v1.1zM378.2 166l3.6 .5-3.6 .6z" fill="#000" stroke="#000" stroke-width=".25"/>
<!-- layer: Annotations -->
<path d="M91.3 61.9v3.4h7v-3.4M91.3 67.8v3.5h7v-3.5M91.3 73.7h3.5M91.3 79.5h3.5M93.1 73.7v3.5l-1.2-2.1M93.1 79.5v3.5l-1.2-2.1M94.3 75.1l-1.2 2.1M94.3 80.9l-1.2 2.1M112.4 83.7h-24.6l-26.6 26.8" fill="none" stroke="#000" stroke-width=".25"/>
<path d="M60.8 110.1l.8 .8-2.9 2.1z" fill="#000" stroke="#000" stroke-width=".25"/>
<g font-size="7">
<text x="289" y="270.6">IU80 v2</text>
<text x="368" y="272.3">DWG 1</text>
<text x="289" y="278.1">Backweight</text>
<text x="289" y="285.5">Bottom</text>
</g>
<g font-size="4.9">
<text x="91.1" y="59.4">Ø2.50</text>
<text x="98.7" y="65.3">Ø4.00</text>
<text x="98.7" y="71.3">Ø7.00</text>
<text x="95.2" y="77.2">.25</text>
<text x="95.2" y="83">6.50 x 3</text>
<text x="51.6" y="146.6">7.4</text>
<text x="130" y="146.5">157.82</text>
<text x="287.8" y="146.5">157.82</text>
<text x="374.7" y="146.6">7.4</text>
<text x="209.1" y="165.1">330.45</text>
<text x="289" y="248.5">Mark Bermah</text>
<text x="323" y="248.5">2021-12-08</text>
<text x="352.6" y="285.7">1</text>
<text x="399.1" y="285.7">1/1</text>
</g>
<g font-size="3.5">
<text x="39" y="8.8">1</text>
<text x="89" y="8.8">2</text>
<text x="139" y="8.8">3</text>
<text x="189" y="8.8">4</text>
<text x="239" y="8.8">5</text>
<text x="289" y="8.8">6</text>
<text x="339" y="8.8">7</text>
<text x="389" y="8.8">8</text>
<text x="16.3" y="30.2">A</text>
<text x="411.3" y="30.2">A</text>
<text x="16.3" y="78">B</text>
<text x="411.3" y="78">B</text>
<text x="16.2" y="125.9">C</text>
<text x="411.2" y="125.9">C</text>
<text x="16.2" y="173.7">D</text>
<text x="411.2" y="173.7">D</text>
<text x="16.3" y="221.6">E</text>
<text x="411.3" y="221.6">E</text>
<text x="16.4" y="269.4">F</text>
<text x="411.4" y="269.4">F</text>
<text x="39" y="290.8">1</text>
<text x="89" y="290.8">2</text>
<text x="139" y="290.8">3</text>
<text x="189" y="290.8">4</text>
<text x="239" y="290.8">5</text>
<text x="289" y="290.8">6</text>
<text x="339" y="290.8">7</text>
<text x="389" y="290.8">8</text>
</g>
<g font-size="2.5">
<text x="231" y="242.9">Dept.</text>
<text x="255" y="242.9">Technical reference</text>
<text x="289" y="242.9">Created by</text>
<text x="350" y="242.9">Approved by</text>
<text x="289" y="252.8">Document type</text>
<text x="350" y="252.8">Document status</text>
<text x="289" y="262.9">Title</text>
<text x="350" y="262.9">DWG No.</text>
<text x="350" y="279.9">Rev.</text>
<text x="360" y="279.9">Date of issue</text>
<text x="396" y="279.9">Sheet</text>
</g>
</svg>
